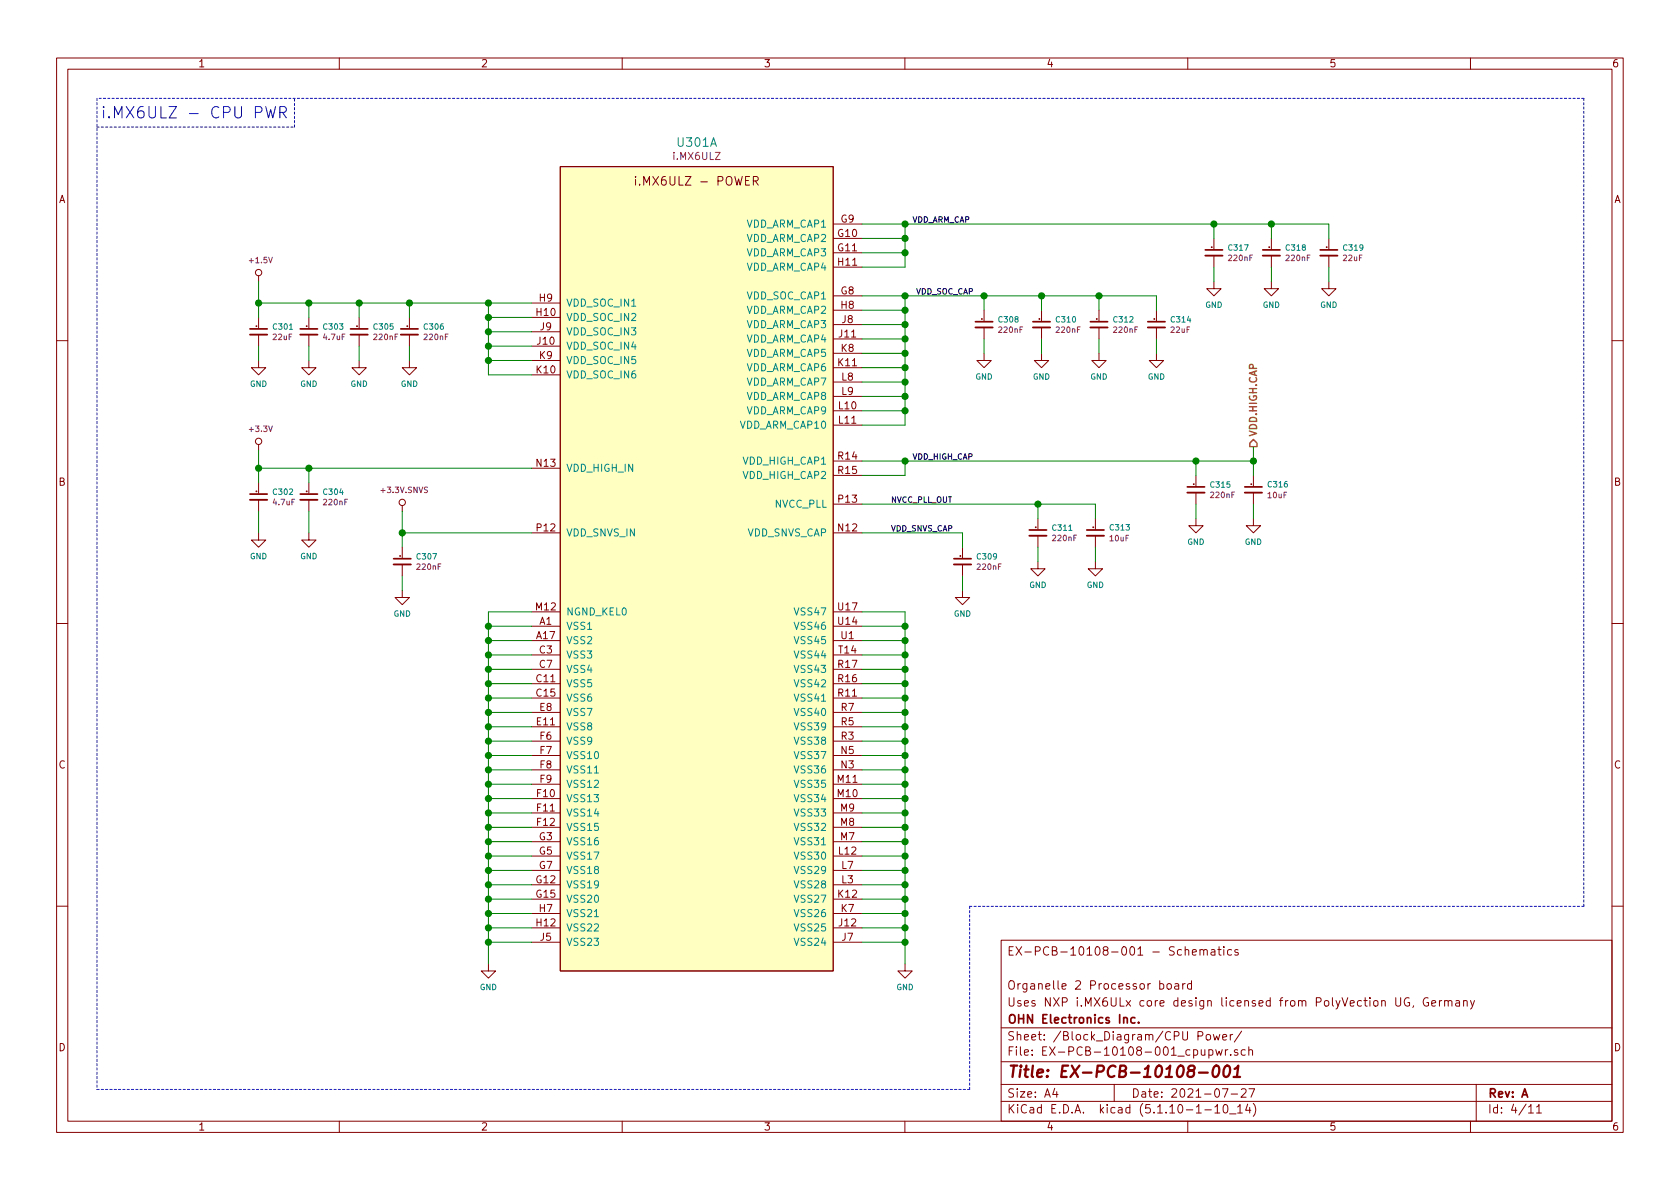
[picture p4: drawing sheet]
<svg xmlns="http://www.w3.org/2000/svg" width="297mm" height="210mm" viewBox="0 0 297 210" stroke-linecap="round" stroke-linejoin="round" font-family="sans-serif">
<g fill="none" stroke="#840000" stroke-width=".18">
<path d="M10 10.3h277v189.9h-277zM12 12.2h273v186.1h-273zM60 10.3v1.9M110 10.3v1.9M160 10.3v1.9M210 10.3v1.9M260 10.3v1.9M99.1 29.5h48.2v142.2h-48.2zM112.4 31.2v.1M112.4 31.7v1M133.2 32l.7-.1 .2-.2-.1-.4-.2-.1h-.6v1.5M133.6 32l.5 .7"/>
<path d="M147.3 39.6h5.1M45.7 48.8v1M45.7 56.1v1.9M45.7 59.2v2M54.6 56.1v1.9M54.6 59.2v2M63.5 56.1v1.9M63.5 59.2v2M72.4 56.1v1.9M72.4 59.2v2M94 56.1h5.1M94 53.6h5.1"/>
<path d="M94 58.7h5.1M147.3 42.2h5.1M147.3 44.7h5.1M147.3 52.3h5.1M147.3 47.2h5.1M147.3 54.9h5.1M147.3 59.9h5.1M147.3 57.4h5.1M174 54.9v1.9M174 57.9v2M184.1 54.9v1.9M184.1 57.9v2"/>
<path d="M194.3 54.9v1.9M194.3 57.9v2M204.5 54.9v1.9M204.5 57.9v2M214.6 49.8v1.2h1.3l-1.3 1.3-1.2-1.3h1.2M214.6 42.2v1.9M214.6 45.2v2M224.8 49.8v1.2h1.3l-1.3 1.3-1.3-1.3h1.3M224.8 42.2v1.9M224.8 45.2v2M234.9 49.8v1.2h1.3l-1.3 1.3-1.2-1.3h1.2M234.9 42.2v1.9"/>
<path d="M234.9 45.2v2M10 60.2h2M45.7 78.6v1M45.7 63.7v1.3h1.3l-1.3 1.3-1.3-1.3h1.3M54.6 63.7v1.3h1.3l-1.3 1.3-1.3-1.3h1.3M63.5 63.7v1.3h1.3l-1.3 1.3-1.3-1.3h1.3M72.4 63.7v1.3h1.3l-1.3 1.3-1.3-1.3h1.3M94 61.2h5.1M94 66.3h5.1M94 63.7h5.1M147.3 65h5.1M147.3 62.5h5.1"/>
<path d="M147.3 72.6h5.1M147.3 75.2h5.1M147.3 67.6h5.1M147.3 70.1h5.1M174 62.5v1.2h1.3l-1.3 1.3-1.3-1.3h1.3M184.1 62.5v1.2h1.3l-1.3 1.3-1.2-1.3h1.2M194.3 62.5v1.2h1.3l-1.3 1.3-1.3-1.3h1.3M204.5 62.5v1.2h1.2l-1.2 1.3-1.3-1.3h1.3M285 60.2h2M45.7 94.2v1.3h1.3l-1.3 1.3-1.3-1.3h1.3M45.7 85.3v1.9M45.7 88.4v2"/>
<path d="M54.6 94.2v1.3h1.3l-1.3 1.3-1.3-1.3h1.3M54.6 85.3v1.9M54.6 88.4v2M71.1 89.4v1M71.1 96.8v1.9M71.1 99.8v2M94 94.2h5.1M94 82.8h5.1M147.3 94.2h5.1M147.3 89.1h5.1M147.3 81.5h5.1M147.3 84.1h5.1"/>
<path d="M170.2 96.8v1.9M170.2 99.8v2M183.5 99.3v1.3h1.3l-1.3 1.2-1.3-1.2h1.3M183.5 91.7v1.9M183.5 94.7v2.1M193.7 99.3v1.3h1.2l-1.2 1.2-1.3-1.2h1.3M193.7 91.7v1.9M193.7 94.7v2.1M211.5 91.7v1.3h1.2l-1.2 1.2-1.3-1.2h1.3M211.5 84.1v1.9M211.5 87.1v2M221.6 91.7v1.3h1.3l-1.3 1.2-1.3-1.2h1.3"/>
<path d="M221.6 84.1v1.9M221.6 87.1v2M10 110.3h2M71.1 104.4v1.3h1.3l-1.3 1.2-1.3-1.2h1.3M94 110.7h5.1M94 113.3h5.1M94 115.8h5.1M94 118.4h5.1M94 108.2h5.1M147.3 110.7h5.1M147.3 113.3h5.1M147.3 115.8h5.1"/>
<path d="M147.3 118.4h5.1M147.3 108.2h5.1M170.2 104.4v1.3h1.2l-1.2 1.2-1.3-1.2h1.3M285 110.3h2M94 120.9h5.1M94 123.4h5.1M94 128.5h5.1M94 126h5.1M94 131.1h5.1M94 133.6h5.1M94 136.1h5.1M94 138.7h5.1"/>
<path d="M147.3 120.9h5.1M147.3 123.4h5.1M147.3 128.5h5.1M147.3 126h5.1M147.3 131.1h5.1M147.3 133.6h5.1M147.3 136.1h5.1M147.3 138.7h5.1M94 141.2h5.1M94 143.8h5.1M94 146.3h5.1M94 156.5h5.1"/>
<path d="M94 159h5.1M94 148.8h5.1M94 151.4h5.1M94 153.9h5.1M147.3 141.2h5.1M147.3 143.8h5.1M147.3 146.3h5.1M147.3 156.5h5.1M147.3 159h5.1M147.3 148.8h5.1M147.3 151.4h5.1M147.3 153.9h5.1"/>
<path d="M10 160.2h2M86.4 170.4v1.3h1.2l-1.2 1.3-1.3-1.3h1.3M94 164.1h5.1M94 161.5h5.1M94 166.6h5.1M147.3 164.1h5.1M147.3 161.5h5.1M147.3 166.6h5.1M160 170.4v1.3h1.3l-1.3 1.3-1.3-1.3h1.3M177 166.3h108v32h-108zM205.1 174l.4-.1 .3 .3-.1 .6-.2 .1-.4-.1M206.4 174.1l.2-.2 .4 .2v.7l-.2 .1-.4-.1z"/>
<path d="M207.7 174h.6l.1 .9M208.4 174.3l-.5 .1-.2 .2 .2 .3 .5-.1M209.1 173.9v1M209.5 173.9l-.3 .1-.1 .2M209.5 168h.1a.37 .37 0 0 1 .6 .1v.8M210.7 174l-.4-.1-.3 .3v.6l.3 .1 .4-.1M210.7 173.4v1.5M210.8 168.4l.7-.1v-.3l-.5-.1-.2 .2 .1 .7h.6M212.2 168a.37 .37 0 0 1 .6 .1v.8M212.2 167.9v1M212.8 168.1l.2-.2 .4 .1 .1 .9M214.2 168h.6v.9"/>
<path d="M214.8 168.3h-.5l-.2 .2 .2 .4 .5-.1M215.3 167.9h.6M215.5 167.4v1.3l.4 .2M216.4 167.4v.2M216.4 167.9v1M217.8 168l-.5-.1-.3 .3 .1 .6 .2 .1 .5-.1M218.9 168a.37 .37 0 0 0-.6 .1l.1 .2 .5 .2v.1l-.2 .3-.4-.1M246.8 176.4v1.2l.3 .3h.3l.2-.3v-1.2M249.1 176.5a.73 .73 0 0 0-.9 .5 .73 .73 0 0 0 .6 .9l.4-.1v-.5h-.3M249.9 177.8l-.1 .3M252.5 176.5a.73 .73 0 0 0-.9 .5 .73 .73 0 0 0 .5 .9l.5-.1v-.5h-.3M253.1 177.4l.7-.1v-.3l-.4-.1-.3 .2 .1 .7h.6"/>
<path d="M254.5 176.9v1M254.9 176.9l-.3 .2-.1 .1M255.4 177.1l.2-.2 .4 .1 .1 .9M255.4 176.9v1M256.1 177.1a.36 .36 0 0 1 .3-.2 .36 .36 0 0 1 .3 .2v.8M257.4 177h.6l.1 .9M258.1 177.3l-.5 .1a.29 .29 0 0 0-.3 .2 .29 .29 0 0 0 .3 .3l.5-.1M258.8 177.1l.2-.2 .4 .1v.9M258.8 176.9v1M260 176.9l.3 1M260.7 176.9l-.5 1.4-.2 .1M285 160.2h2"/>
<path d="M60 198.3v1.9M110 198.3v1.9M160 198.3v1.9M177 194.8h108M177 191.8h108M177 187.8h108M177 181.8h108M186.5 192.5l-.4 1h1M186.8 193v1M197 191.8v3M210 198.3v1.9M211.8 183.2l.7-.1 .2-.2-.2-.4-.7-.1v1.5"/>
<path d="M213 196.3h1.2M213.3 183.1l.2-.2 .5 .2v.7l-.3 .1-.4-.1zM213.7 185.7l.5-.1 .3 .3-.1 .6-.2 .1-.5-.1M213.7 185.6v1.5M214.5 182.9l.3 1 .3-.7 .3 .7 .3-1M214.8 195.8l.4-.5v1.5M214.8 196.8h.9M215 185.6l.2 1 .3-.7 .3 .7 .3-1M216.1 192.5h1l-.6 1.5M216.2 183.4l.7-.1-.1-.3-.4-.1-.2 .2 .1 .7h.5M216.4 195.5l.3-.2a.94 .94 0 0 1 0 1.5l-.4-.3v-.6zM216.7 185.6v1"/>
<path d="M217.1 185.6l-.4 .3M217.4 197h1.1M217.5 182.9v1M217.6 186.5v.1M217.7 193.5h1.1M218 182.9l-.5 .3M218.8 195.8l.5-.5v1.5M218.8 185.7a.37 .37 0 0 0-.6 .1l.1 .2 .5 .2 .1 .1-.2 .3-.5-.1M218.8 196.8h.9M219.5 192.7l.2-.2h.3l.3 .2v.3v.2l-.9 .8h.9M219.5 182.3l-1.3 2M220.2 185.7l-.5-.1-.2 .3v.6l.2 .1 .5-.1"/>
<path d="M220.6 195.2l-.4 1.1h1M220.8 185.7h.1a.37 .37 0 0 1 .6 .1v.8M220.8 185.1v1.5M220.8 192.5h1l-.6 1.5M221 195.8v1M221.6 195.1a1.71 1.71 0 0 1 0 2.3M260 198.3v1.9M261 191.8v6.5M270.3 195.8l.4-.5v1.5M270.3 196.8h.8M271.7 195.8l.4-.5v1.5M271.7 196.8h.8"/>
<circle cx="45.3" cy="57.7" r=".08"/>
<circle cx="45.7" cy="48.2" r=".56"/>
<circle cx="54.2" cy="57.7" r=".08"/>
<circle cx="63.1" cy="57.7" r=".08"/>
<circle cx="72" cy="57.7" r=".08"/>
<circle cx="173.6" cy="56.4" r=".08"/>
<circle cx="183.8" cy="56.4" r=".08"/>
<circle cx="193.9" cy="56.4" r=".08"/>
<circle cx="204.1" cy="56.4" r=".08"/>
<circle cx="214.2" cy="43.7" r=".08"/>
<circle cx="224.4" cy="43.7" r=".08"/>
<circle cx="234.6" cy="43.7" r=".08"/>
<circle cx="45.7" cy="78" r=".56"/>
<circle cx="45.3" cy="86.9" r=".08"/>
<circle cx="54.2" cy="86.9" r=".08"/>
<circle cx="70.7" cy="98.3" r=".08"/>
<circle cx="71.1" cy="88.8" r=".56"/>
<circle cx="169.8" cy="98.3" r=".08"/>
<circle cx="183.1" cy="93.2" r=".08"/>
<circle cx="193.3" cy="93.2" r=".08"/>
<circle cx="211.1" cy="85.6" r=".08"/>
<circle cx="221.2" cy="85.6" r=".08"/>
</g>
<path d="M210.4 189.3l-.3-.4 .2-.4 .6-.1 .3 .2a.45 .45 0 0 1-.4 .7 .65 .65 0 0 0-.7 .3 .65 .65 0 0 0 0 .7 .66 .66 0 0 0 .8 0 .66 .66 0 0 0 .2-.8l-.3-.2M212 189.7h1.5M214.8 188.5a.44 .44 0 0 1 .5 0 .44 .44 0 0 1 .2 .3 1.15 1.15 0 0 1-.7 1.6 1.3 1.3 0 0 1 0-1.9zM216.6 188.6a.45 .45 0 0 1 .5-.2 .45 .45 0 0 1 .3 .4 1.15 1.15 0 0 1-.7 1.6l-.2-.1a1.55 1.55 0 0 1 .1-1.7zM218.1 190.4h1.2M218.3 189l.6-.6-.2 2" fill="none" stroke="#840000" stroke-width=".41"/>
<g fill="none" stroke="#840000" stroke-width=".3">
<path d="M44.2 58.2h3M53.1 58.2h3M62 58.2h3M70.9 58.2h3M172.5 56.9h3M182.6 56.9h3.1M192.8 56.9h3M202.9 56.9h3.1M213.1 44.2h3.1M223.3 44.2h3M233.4 44.2h3.1M44.2 87.4h3"/>
<path d="M53.1 87.4h3M69.6 98.8h3M168.7 98.8h3M182 93.7h3M192.2 93.7h3M209.9 86.1h3.1M220.1 86.1h3M198.7 180.1v-.1a.37 .37 0 0 1 .6 .1v.8M200.7 180l-.5-.1-.3 .3 .1 .6 .2 .1 .5-.1M201.3 180.8v.1"/>
</g>
<g fill="none" stroke="#840000" stroke-width=".33">
<path d="M44.2 59.2h3M53.1 59.2h3M62 59.2h3M70.9 59.2h3M172.5 57.9h3M182.6 57.9h3.1M192.8 57.9h3M202.9 57.9h3.1M213.1 45.2h3.1M223.3 45.2h3M233.4 45.2h3.1M44.2 88.4h3"/>
<path d="M53.1 88.4h3M69.6 99.8h3M168.7 99.8h3M182 94.7h3M192.2 94.7h3M209.9 87.1h3.1M220.1 87.1h3"/>
</g>
<path d="M99.1 29.5h48.2v142.2h-48.2z" fill="#ffffc2" stroke="#ffffc2" stroke-width=".18"/>
<path d="M17.1 17.4v175.3M280 17.4h-262.9M17.1 22.5h35M52.1 22.5v-5.1M171.4 160.3h108.6M280 160.3v-142.9M17.1 192.7h154.3M171.4 192.7v-32.4" fill="none" stroke="#0000c2" stroke-width=".18" stroke-dasharray=".4 .4"/>
<g fill="none" stroke="#008400" stroke-width=".18">
<path d="M152.4 39.6h82.5v2.6M160 39.6v7.6h-7.6M214.6 39.6v2.6M224.8 39.6v2.6M45.7 49.8v6.3M45.7 53.6h48.3M54.6 53.6v2.5M63.5 53.6v2.5M72.4 53.6v2.5M86.4 53.6v12.7h7.6M86.4 56.1h7.6M86.4 58.7h7.6"/>
<path d="M152.4 52.3h52.1v2.6M152.4 54.9h7.6M152.4 57.4h7.6M152.4 59.9h7.6M152.4 42.2h7.6M152.4 44.7h7.6M160 52.3v22.9h-7.6M174 52.3v2.6M174 59.9v2.6M184.1 52.3v2.6M184.1 59.9v2.6M194.3 52.3v2.6"/>
<path d="M194.3 59.9v2.6M204.5 59.9v2.6M214.6 47.2v2.6M224.8 47.2v2.6M234.9 47.2v2.6M45.7 61.2v2.5M45.7 79.6v5.7M54.6 61.2v2.5M63.5 61.2v2.5M72.4 61.2v2.5M86.4 61.2h7.6M86.4 63.7h7.6"/>
<path d="M152.4 62.5h7.6M152.4 65h7.6M152.4 67.6h7.6M152.4 70.1h7.6M152.4 72.6h7.6M221.6 79v5.1M45.7 82.8h48.3M45.7 90.4v3.8M54.6 82.8v2.5M54.6 90.4v3.8M71.1 94.2h22.9M71.1 90.4v6.4"/>
<path d="M152.4 94.2h17.8v2.6M152.4 89.1h41.3v2.6M152.4 81.5h69.2M160 81.5v2.6h-7.6M183.5 89.1v2.6M183.5 96.8v2.5M193.7 96.8v2.5M211.5 81.5v2.6M211.5 89.1v2.6M221.6 89.1v2.6M71.1 101.8v2.6M86.4 110.7h7.6"/>
<path d="M86.4 113.3h7.6M86.4 115.8h7.6M86.4 118.4h7.6M94 108.2h-7.6v62.2M152.4 108.2h7.6v62.2M152.4 110.7h7.6M152.4 113.3h7.6M152.4 115.8h7.6M152.4 118.4h7.6M170.2 101.8v2.6M86.4 138.7h7.6M86.4 120.9h7.6"/>
<path d="M86.4 123.4h7.6M86.4 126h7.6M86.4 128.5h7.6M86.4 131.1h7.6M86.4 133.6h7.6M86.4 136.1h7.6M152.4 138.7h7.6M152.4 120.9h7.6M152.4 123.4h7.6M152.4 126h7.6M152.4 128.5h7.6M152.4 131.1h7.6"/>
<path d="M152.4 133.6h7.6M152.4 136.1h7.6M86.4 141.2h7.6M86.4 143.8h7.6M86.4 146.3h7.6M86.4 148.8h7.6M86.4 151.4h7.6M86.4 153.9h7.6M86.4 156.5h7.6M86.4 159h7.6M152.4 141.2h7.6M152.4 143.8h7.6"/>
<path d="M152.4 146.3h7.6M152.4 148.8h7.6M152.4 151.4h7.6M152.4 153.9h7.6M152.4 156.5h7.6M152.4 159h7.6M86.4 161.5h7.6M86.4 164.1h7.6M86.4 166.6h7.6M152.4 161.5h7.6M152.4 164.1h7.6M152.4 166.6h7.6"/>
</g>
<path d="M221.6 77.7l.6 .7v.6h-1.2v-.6z" fill="none" stroke="#848400" stroke-width=".25"/>
<path d="M47 18.8l.5 2 .4-1.4 .3 1.4 .5-2M49.5 19.9h.7a.54 .54 0 0 0 .4-.5 .54 .54 0 0 0-.4-.6h-.7v2M50 19.9l.6 .9" fill="none" stroke="#0000c2" stroke-width=".18"/>
<g fill="#008400" stroke="#008400" stroke-width=".25">
<circle cx="221.6" cy="81.5" r=".51"/>
<circle cx="194.3" cy="52.3" r=".51"/>
<circle cx="184.2" cy="52.3" r=".51"/>
<circle cx="174" cy="52.3" r=".51"/>
<circle cx="160" cy="52.3" r=".51"/>
<circle cx="86.4" cy="136.1" r=".51"/>
<circle cx="160" cy="72.6" r=".51"/>
<circle cx="86.4" cy="133.6" r=".51"/>
<circle cx="160" cy="70.1" r=".51"/>
<circle cx="86.4" cy="131.1" r=".51"/>
<circle cx="160" cy="67.6" r=".51"/>
<circle cx="86.4" cy="128.5" r=".51"/>
<circle cx="160" cy="65" r=".51"/>
<circle cx="160" cy="62.5" r=".51"/>
<circle cx="86.4" cy="126" r=".51"/>
<circle cx="160" cy="59.9" r=".51"/>
<circle cx="86.4" cy="123.4" r=".51"/>
<circle cx="160" cy="57.4" r=".51"/>
<circle cx="86.4" cy="120.9" r=".51"/>
<circle cx="160" cy="54.9" r=".51"/>
<circle cx="214.6" cy="39.6" r=".51"/>
<circle cx="211.5" cy="81.5" r=".51"/>
<circle cx="86.4" cy="118.4" r=".51"/>
<circle cx="160" cy="81.5" r=".51"/>
<circle cx="224.8" cy="39.6" r=".51"/>
<circle cx="86.4" cy="115.8" r=".51"/>
<circle cx="183.5" cy="89.1" r=".51"/>
<circle cx="86.4" cy="113.3" r=".51"/>
<circle cx="160" cy="39.6" r=".51"/>
<circle cx="160" cy="166.6" r=".51"/>
<circle cx="160" cy="164.1" r=".51"/>
<circle cx="86.4" cy="110.7" r=".51"/>
<circle cx="160" cy="161.5" r=".51"/>
<circle cx="160" cy="159" r=".51"/>
<circle cx="160" cy="156.5" r=".51"/>
<circle cx="160" cy="153.9" r=".51"/>
<circle cx="160" cy="151.4" r=".51"/>
<circle cx="160" cy="148.8" r=".51"/>
<circle cx="160" cy="146.3" r=".51"/>
<circle cx="160" cy="143.8" r=".51"/>
<circle cx="160" cy="141.2" r=".51"/>
<circle cx="160" cy="138.7" r=".51"/>
<circle cx="160" cy="136.1" r=".51"/>
<circle cx="45.7" cy="82.8" r=".51"/>
<circle cx="160" cy="133.6" r=".51"/>
<circle cx="160" cy="131.1" r=".51"/>
<circle cx="54.6" cy="82.8" r=".51"/>
<circle cx="160" cy="128.5" r=".51"/>
<circle cx="160" cy="126" r=".51"/>
<circle cx="160" cy="123.4" r=".51"/>
<circle cx="160" cy="120.9" r=".51"/>
<circle cx="72.4" cy="53.6" r=".51"/>
<circle cx="160" cy="118.4" r=".51"/>
<circle cx="160" cy="115.8" r=".51"/>
<circle cx="160" cy="113.3" r=".51"/>
<circle cx="63.5" cy="53.6" r=".51"/>
<circle cx="160" cy="110.7" r=".51"/>
<circle cx="86.4" cy="166.6" r=".51"/>
<circle cx="54.6" cy="53.6" r=".51"/>
<circle cx="160" cy="42.2" r=".51"/>
<circle cx="86.4" cy="164.1" r=".51"/>
<circle cx="71.1" cy="94.2" r=".51"/>
<circle cx="86.4" cy="161.5" r=".51"/>
<circle cx="86.4" cy="159" r=".51"/>
<circle cx="45.7" cy="53.6" r=".51"/>
<circle cx="86.4" cy="156.5" r=".51"/>
<circle cx="86.4" cy="63.7" r=".51"/>
<circle cx="86.4" cy="153.9" r=".51"/>
<circle cx="86.4" cy="61.2" r=".51"/>
<circle cx="160" cy="44.7" r=".51"/>
<circle cx="86.4" cy="151.4" r=".51"/>
<circle cx="86.4" cy="58.7" r=".51"/>
<circle cx="86.4" cy="148.8" r=".51"/>
<circle cx="86.4" cy="56.1" r=".51"/>
<circle cx="86.4" cy="146.3" r=".51"/>
<circle cx="86.4" cy="53.6" r=".51"/>
<circle cx="86.4" cy="143.8" r=".51"/>
<circle cx="86.4" cy="141.2" r=".51"/>
<circle cx="86.4" cy="138.7" r=".51"/>
</g>
<text font-size="2.8" fill="#0000c2" x="17.8" y="20.9">i.MX6ULZ - CPU PWR</text>
<text font-size="2.8" fill="#840000" x="178" y="190.5">Title: EX-PCB-10108-001</text>
<text font-size="2.1" fill="#008484" x="119.9" y="26">U301A</text>
<g font-size="2.1" fill="#840000">
<text x="113.4" y="32.8">i.MX6ULZ - POWER</text>
<text x="178" y="169">EX-PCB-10108-001 - Schematics</text>
<text x="178" y="178">Uses NXP i.MX6ULx core design licensed from PolyVection UG, Germany</text>
<text x="178" y="175">Organelle 2 Processor board</text>
<text x="178" y="184">Sheet: /Block_Diagram/CPU Power/</text>
<text x="178" y="181">OHN Electronics Inc.</text>
<text x="178" y="186.7">File: EX-PCB-10108-001_cpupwr.sch</text>
<text x="178" y="196.9">KiCad E.D.A. kicad (5.1.10-1-10_14)</text>
<text x="178" y="194.1">Size: A4</text>
<text x="200" y="194.1">Date: 2021-07-27</text>
<text x="263" y="194.1">Rev: A</text>
<text x="263" y="196.9">Id: 4/11</text>
</g>
<g font-size="1.8" fill="#840000">
<text x="35" y="11.9">1</text>
<text x="85" y="11.9">2</text>
<text x="135" y="11.9">3</text>
<text x="185" y="11.9">4</text>
<text x="235" y="11.9">5</text>
<text x="285" y="11.9">6</text>
<text x="10.4" y="35.9">A</text>
<text x="285.4" y="35.9">A</text>
<text x="148.2" y="41.9">G10</text>
<text x="148.7" y="39.4">G9</text>
<text x="148.2" y="44.4">G11</text>
<text x="148.2" y="47">H11</text>
<text x="95.4" y="53.3">H9</text>
<text x="148.7" y="52.1">G8</text>
<text x="94.9" y="55.9">H10</text>
<text x="95.6" y="58.4">J9</text>
<text x="148.4" y="59.7">J11</text>
<text x="148.7" y="54.6">H8</text>
<text x="148.9" y="57.1">J8</text>
<text x="95" y="61">J10</text>
<text x="95.4" y="63.5">K9</text>
<text x="148.2" y="64.8">K11</text>
<text x="148.7" y="62.2">K8</text>
<text x="94.9" y="66">K10</text>
<text x="148.8" y="67.3">L8</text>
<text x="148.8" y="69.8">L9</text>
<text x="148.3" y="72.4">L10</text>
<text x="148.3" y="74.9">L11</text>
<text x="94.9" y="82.5">N13</text>
<text x="148.2" y="81.3">R14</text>
<text x="148.2" y="83.8">R15</text>
<text x="10.4" y="85.9">B</text>
<text x="148.3" y="88.9">P13</text>
<text x="285.4" y="85.9">B</text>
<text x="94.9" y="94">P12</text>
<text x="148.2" y="94">N12</text>
<text x="94.8" y="107.9">M12</text>
<text x="148.2" y="107.9">U17</text>
<text x="94.9" y="113">A17</text>
<text x="95.4" y="110.5">A1</text>
<text x="148.2" y="110.5">U14</text>
<text x="148.7" y="113">U1</text>
<text x="95.4" y="115.6">C3</text>
<text x="95.4" y="118.1">C7</text>
<text x="148.2" y="118.1">R17</text>
<text x="148.3" y="115.6">T14</text>
<text x="94.9" y="120.6">C11</text>
<text x="94.9" y="123.2">C15</text>
<text x="95.5" y="125.7">E8</text>
<text x="148.2" y="123.2">R11</text>
<text x="148.2" y="120.6">R16</text>
<text x="148.7" y="125.7">R7</text>
<text x="94.9" y="128.3">E11</text>
<text x="95.5" y="130.8">F6</text>
<text x="148.7" y="130.8">R3</text>
<text x="148.7" y="128.3">R5</text>
<text x="10.4" y="135.9">C</text>
<text x="95.5" y="133.3">F7</text>
<text x="95.5" y="135.9">F8</text>
<text x="148.7" y="135.9">N3</text>
<text x="148.7" y="133.3">N5</text>
<text x="285.4" y="135.9">C</text>
<text x="95" y="141">F10</text>
<text x="95" y="143.5">F11</text>
<text x="95.5" y="138.4">F9</text>
<text x="148.2" y="141">M10</text>
<text x="148.2" y="138.4">M11</text>
<text x="148.6" y="143.5">M9</text>
<text x="95" y="146">F12</text>
<text x="95.4" y="148.6">G3</text>
<text x="148.6" y="148.6">M7</text>
<text x="148.6" y="146">M8</text>
<text x="95.4" y="151.1">G5</text>
<text x="95.4" y="153.7">G7</text>
<text x="148.3" y="151.1">L12</text>
<text x="148.8" y="153.7">L7</text>
<text x="94.8" y="156.2">G12</text>
<text x="94.8" y="158.7">G15</text>
<text x="95.4" y="161.3">H7</text>
<text x="148.2" y="158.7">K12</text>
<text x="148.7" y="161.3">K7</text>
<text x="148.8" y="156.2">L3</text>
<text x="94.9" y="163.8">H12</text>
<text x="95.6" y="166.4">J5</text>
<text x="148.4" y="163.8">J12</text>
<text x="148.9" y="166.4">J7</text>
<text x="10.4" y="185.9">D</text>
<text x="285.4" y="185.9">D</text>
<text x="35" y="199.9">1</text>
<text x="85" y="199.9">2</text>
<text x="135" y="199.9">3</text>
<text x="185" y="199.9">4</text>
<text x="235" y="199.9">5</text>
<text x="285" y="199.9">6</text>
</g>
<text font-size="1.8" fill="#840084" x="119.2" y="28.3">i.MX6ULZ</text>
<g font-size="1.8" fill="#008484">
<text x="131.9" y="40.3">VDD_ARM_CAP1</text>
<text x="131.9" y="42.8">VDD_ARM_CAP2</text>
<text x="131.9" y="45.3">VDD_ARM_CAP3</text>
<text x="131.9" y="47.9">VDD_ARM_CAP4</text>
<text x="132.1" y="53">VDD_SOC_CAP1</text>
<text x="100.1" y="56.8">VDD_SOC_IN2</text>
<text x="100.1" y="54.2">VDD_SOC_IN1</text>
<text x="100.1" y="59.3">VDD_SOC_IN3</text>
<text x="131.9" y="55.5">VDD_ARM_CAP2</text>
<text x="131.9" y="58">VDD_ARM_CAP3</text>
<text x="100.1" y="61.8">VDD_SOC_IN4</text>
<text x="100.1" y="64.4">VDD_SOC_IN5</text>
<text x="131.9" y="60.6">VDD_ARM_CAP4</text>
<text x="131.9" y="65.7">VDD_ARM_CAP6</text>
<text x="131.9" y="63.1">VDD_ARM_CAP5</text>
<text x="100.1" y="66.9">VDD_SOC_IN6</text>
<text x="131.9" y="68.2">VDD_ARM_CAP7</text>
<text x="131.9" y="70.7">VDD_ARM_CAP8</text>
<text x="130.9" y="75.8">VDD_ARM_CAP10</text>
<text x="131.9" y="73.3">VDD_ARM_CAP9</text>
<text x="100.1" y="83.4">VDD_HIGH_IN</text>
<text x="131.5" y="82.2">VDD_HIGH_CAP1</text>
<text x="131.5" y="84.7">VDD_HIGH_CAP2</text>
<text x="137" y="89.8">NVCC_PLL</text>
<text x="100.1" y="94.9">VDD_SNVS_IN</text>
<text x="132.1" y="94.9">VDD_SNVS_CAP</text>
<text x="100.1" y="111.4">VSS1</text>
<text x="100.1" y="113.9">VSS2</text>
<text x="100.1" y="108.8">NGND_KEL0</text>
<text x="140.8" y="113.9">VSS45</text>
<text x="140.8" y="111.4">VSS46</text>
<text x="140.8" y="108.8">VSS47</text>
<text x="100.1" y="116.5">VSS3</text>
<text x="100.1" y="119">VSS4</text>
<text x="140.8" y="119">VSS43</text>
<text x="140.8" y="116.5">VSS44</text>
<text x="100.1" y="121.5">VSS5</text>
<text x="100.1" y="124.1">VSS6</text>
<text x="140.8" y="124.1">VSS41</text>
<text x="140.8" y="121.5">VSS42</text>
<text x="100.1" y="129.2">VSS8</text>
<text x="100.1" y="126.6">VSS7</text>
<text x="100.1" y="131.7">VSS9</text>
<text x="140.8" y="131.7">VSS38</text>
<text x="140.8" y="129.2">VSS39</text>
<text x="140.8" y="126.6">VSS40</text>
<text x="100.1" y="134.2">VSS10</text>
<text x="100.1" y="136.8">VSS11</text>
<text x="140.8" y="136.8">VSS36</text>
<text x="140.8" y="134.2">VSS37</text>
<text x="100.1" y="141.9">VSS13</text>
<text x="100.1" y="139.3">VSS12</text>
<text x="140.8" y="141.9">VSS34</text>
<text x="140.8" y="139.3">VSS35</text>
<text x="100.1" y="144.4">VSS14</text>
<text x="100.1" y="146.9">VSS15</text>
<text x="100.1" y="149.5">VSS16</text>
<text x="140.8" y="149.5">VSS31</text>
<text x="140.8" y="146.9">VSS32</text>
<text x="140.8" y="144.4">VSS33</text>
<text x="100.1" y="152">VSS17</text>
<text x="100.1" y="154.6">VSS18</text>
<text x="140.8" y="152">VSS30</text>
<text x="140.8" y="154.6">VSS29</text>
<text x="100.1" y="157.1">VSS19</text>
<text x="100.1" y="159.6">VSS20</text>
<text x="140.8" y="159.6">VSS27</text>
<text x="140.8" y="157.1">VSS28</text>
<text x="100.1" y="164.7">VSS22</text>
<text x="100.1" y="162.2">VSS21</text>
<text x="100.1" y="167.3">VSS23</text>
<text x="140.8" y="164.7">VSS25</text>
<text x="140.8" y="167.3">VSS24</text>
<text x="140.8" y="162.2">VSS26</text>
</g>
<text font-size="1.8" fill="#848400" x="222.2" y="77.4" transform="rotate(-90 222.2 77.4)">VDD.HIGH.CAP</text>
<g font-size="1.4">
<text x="161.3" y="39.4">VDD_ARM_CAP</text>
<text x="161.9" y="52.1">VDD_SOC_CAP</text>
<text x="161.3" y="81.3">VDD_HIGH_CAP</text>
<text x="157.5" y="88.9">NVCC_PLL_OUT</text>
<text x="157.5" y="94">VDD_SNVS_CAP</text>
</g>
<g font-size="1.4" fill="#840084">
<text x="44.2" y="46.5">+1.5V</text>
<text x="217.3" y="46.1">220nF</text>
<text x="227.5" y="46.1">220nF</text>
<text x="237.6" y="46.1">22uF</text>
<text x="176.7" y="58.8">220nF</text>
<text x="186.9" y="58.8">220nF</text>
<text x="197" y="58.8">220nF</text>
<text x="207.1" y="58.8">22uF</text>
<text x="48.3" y="60.1">22uF</text>
<text x="57.3" y="60.1">4.7uF</text>
<text x="66.2" y="60.1">220nF</text>
<text x="75.1" y="60.1">220nF</text>
<text x="44.2" y="76.4">+3.3V</text>
<text x="48.4" y="89.3">4.7uF</text>
<text x="57.3" y="89.3">220nF</text>
<text x="67.6" y="87.2">+3.3V.SNVS</text>
<text x="214.2" y="88.1">220nF</text>
<text x="224.2" y="88.1">10uF</text>
<text x="186.2" y="95.7">220nF</text>
<text x="196.3" y="95.7">10uF</text>
<text x="73.8" y="100.8">220nF</text>
<text x="172.9" y="100.8">220nF</text>
</g>
<g font-size="1.4" fill="#008484">
<text x="217.3" y="44.3">C317</text>
<text x="227.5" y="44.3">C318</text>
<text x="237.6" y="44.3">C319</text>
<text x="48.4" y="58.3">C301</text>
<text x="57.3" y="58.3">C303</text>
<text x="66.2" y="58.3">C305</text>
<text x="75.1" y="58.3">C306</text>
<text x="176.7" y="57">C308</text>
<text x="186.8" y="57">C310</text>
<text x="197" y="57">C312</text>
<text x="207.1" y="57">C314</text>
<text x="213.1" y="54.4">GND</text>
<text x="223.3" y="54.4">GND</text>
<text x="233.4" y="54.4">GND</text>
<text x="44.2" y="68.4">GND</text>
<text x="53.1" y="68.4">GND</text>
<text x="62" y="68.4">GND</text>
<text x="70.9" y="68.4">GND</text>
<text x="172.5" y="67.1">GND</text>
<text x="182.6" y="67.1">GND</text>
<text x="192.8" y="67.1">GND</text>
<text x="202.9" y="67.1">GND</text>
<text x="48.4" y="87.5">C302</text>
<text x="57.3" y="87.5">C304</text>
<text x="214.1" y="86.2">C315</text>
<text x="224.3" y="86.2">C316</text>
<text x="186.2" y="93.8">C311</text>
<text x="196.3" y="93.8">C313</text>
<text x="44.2" y="98.9">GND</text>
<text x="53.1" y="98.9">GND</text>
<text x="73.8" y="98.9">C307</text>
<text x="172.8" y="98.9">C309</text>
<text x="209.9" y="96.3">GND</text>
<text x="220.1" y="96.3">GND</text>
<text x="182" y="104">GND</text>
<text x="192.2" y="104">GND</text>
<text x="69.6" y="109">GND</text>
<text x="168.7" y="109">GND</text>
<text x="84.8" y="175.1">GND</text>
<text x="158.5" y="175.1">GND</text>
</g>
</svg>
